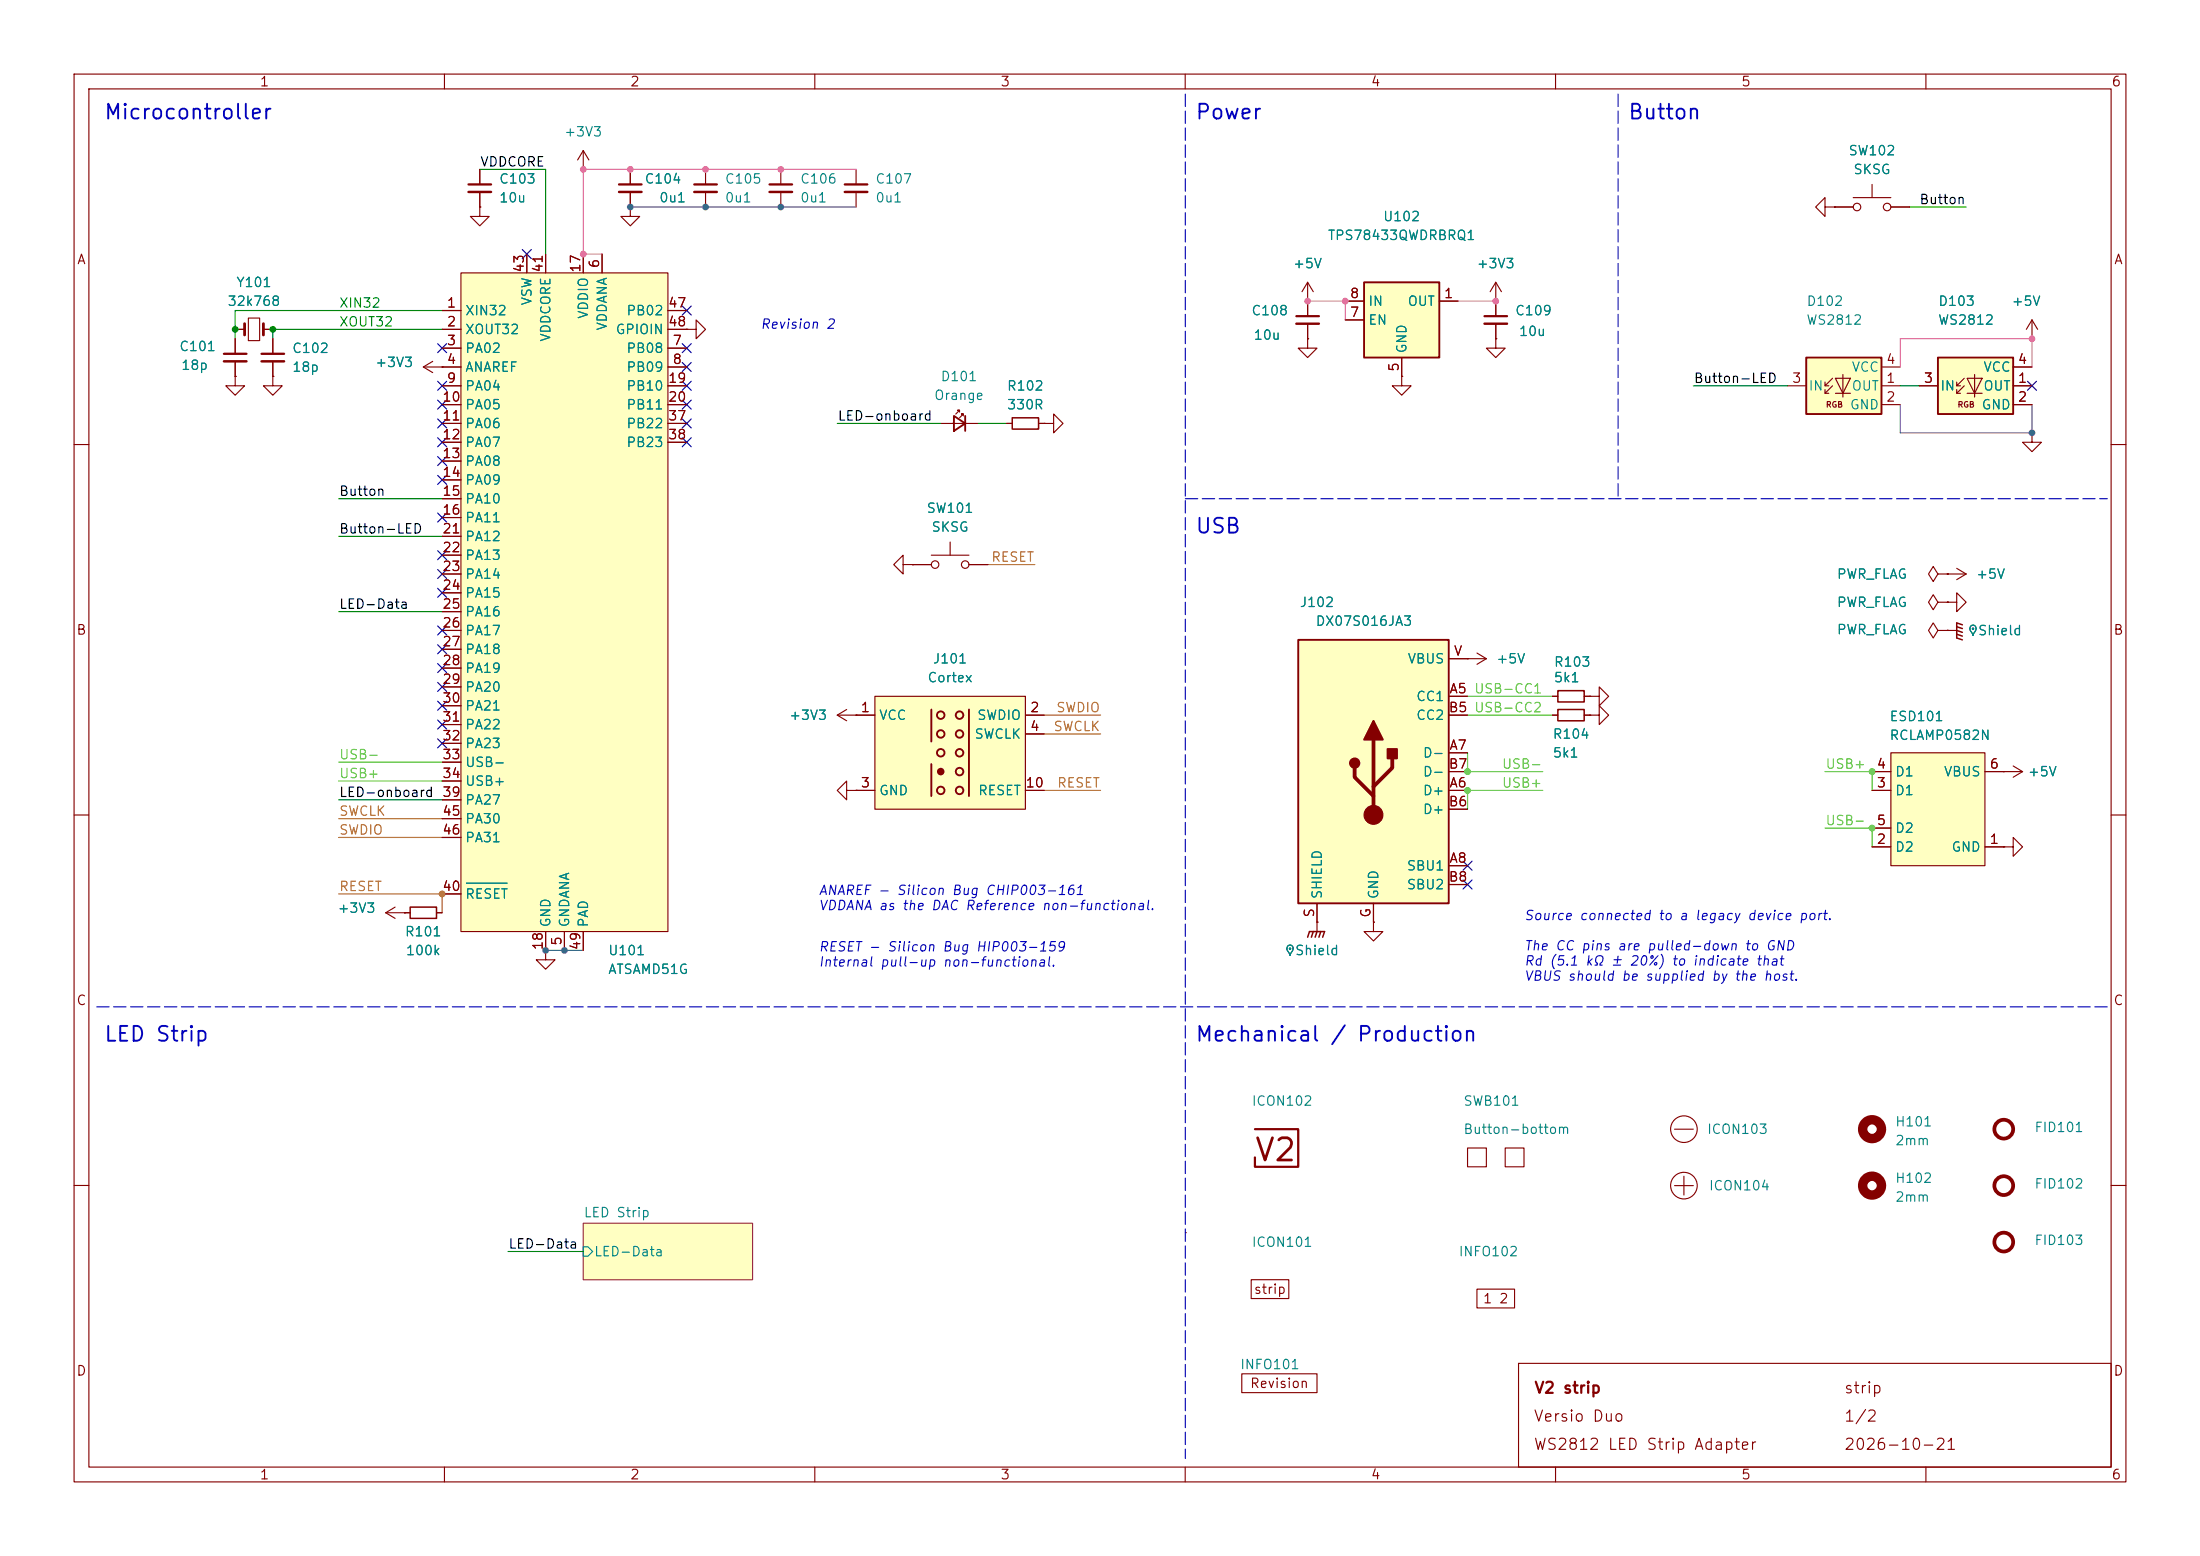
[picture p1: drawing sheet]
<svg xmlns="http://www.w3.org/2000/svg" width="297mm" height="210mm" viewBox="0 0 297 210" stroke-linecap="round" stroke-linejoin="round" font-family="sans-serif">
<g fill="none" stroke="#840000" stroke-width=".15">
<path d="M10 10h277v190h-277zM12 12h273v186h-273zM60 10v2M110 10v2M160 10v2M210 10v2M260 10v2M78.7 22.9h.1M78.7 20.3l-.7 1.3M78.7 20.3l.8 1.3M78.7 20.3v2.6M85.1 27.9v1.3h1.3l-1.3 1.3-1.3-1.3h1.3"/>
<path d="M85.1 27.9h.1M85.1 22.9v2M85.1 25.9v2M95.2 22.9v2M95.2 25.9v2M105.4 22.9v2M105.4 25.9v2M115.6 22.9v2M115.6 25.9v2M36.8 45.7v2.1M36.8 48.8v2M57.1 49.5l1.3 .8"/>
<path d="M57.1 49.5h2.6M58.4 48.8l-1.3 .7M59.7 49.5h.1M92.7 44.5h1.3v-1.3l1.2 1.3-1.2 1.2v-1.2M92.7 44.5h.1M10 60h2M285 60h2M10 110h2M285 110h2M52.1 123.2l1.2 .8M52.1 123.2h3.3M53.3 122.4l-1.2 .8"/>
<path d="M54.6 123.2h.1M58.9 123.2h.8M198.1 154.9h2.6v2.6h-2.6zM203.2 154.9h2.5v2.6h-2.5zM10 160h2M199.4 174h5.1v2.5h-5.1zM285 160h2M60 198v2M110 198v2M160 198v2M205 184h80v14h-80zM210 198v2"/>
<path d="M260 198v2"/>
</g>
<path d="M78.7 165.1h22.9v7.6h-22.9z" fill="#ffffc2" stroke="#ffffc2" stroke-width=".14"/>
<path d="M78.7 165.1h22.9v7.6h-22.9z" fill="none" stroke="#840084" stroke-width=".15"/>
<path d="M78.7 168.3h.7l.6 .6-.6 .6h-.7z" fill="none" stroke="#008484" stroke-width=".15"/>
<path d="M83.6 24.9h3M93.7 24.9h3.1M103.9 24.9h3M114 24.9h3.1M35.3 47.8h3.1" fill="none" stroke="#840000" stroke-width=".3"/>
<path d="M83.6 25.9h3M93.7 25.9h3.1M103.9 25.9h3M114 25.9h3.1M35.3 48.8h3.1" fill="none" stroke="#840000" stroke-width=".33"/>
<path d="M55.4 122.4h3.5v1.6h-3.5z" fill="none" stroke="#840000" stroke-width=".2"/>
<path d="M255.3 101.6h12.7v15.2h-12.7z" fill="#ffffc2"/>
<path d="M252.7 114.3h2.6M252.7 106.7h2.6M252.7 104.1h2.6M252.7 111.8h2.6M255.3 101.6h12.7v15.2h-12.7zM268 114.3h2.5M268 104.1h5M270.5 114.3h1.3v-1.3l1.2 1.3-1.2 1.3v-1.3M270.5 114.3h.1M270.5 104.1h.1M271.8 103.4l1.2 .7M273 104.1l-1.2 .8" fill="none" stroke="#840000" stroke-width=".15"/>
<path d="M175.3 86.4h20.3v35.5h-20.3z" fill="#ffffc2"/>
<path d="M175.3 86.4h20.3v35.5h-20.3z" fill="none" stroke="#840000" stroke-width=".25"/>
<g fill="#840000" stroke="#840000" stroke-width=".25">
<path d="M185.4 97.3l1.3 2.5h-2.6z"/>
<path d="M187.3 101.1h1.3v1.3h-1.3z"/>
<circle cx="182.9" cy="103" r=".63"/>
</g>
<g fill="none" stroke="#840000" stroke-width=".51">
<path d="M185.4 99.8v10.2M182.9 103.6v1.3l2.5 2.5M188 102.4v1.2l-2.6 2.6"/>
<circle cx="270.5" cy="152.4" r="1.27"/>
<circle cx="270.5" cy="160" r="1.27"/>
<circle cx="270.5" cy="167.6" r="1.27"/>
</g>
<circle cx="185.4" cy="110" r="1.27" fill="#840000" stroke="#840000" stroke-width=".15"/>
<g fill="none" stroke="#840000" stroke-width=".15">
<path d="M64.8 22.9v2M64.8 25.9v2M176.5 38.1v4.6M176.5 38.1l-.7 1.3M176.5 38.1l.8 1.3M176.5 45.7v1.3h1.3l-1.3 1.3-1.2-1.3h1.2M176.5 45.7h.1M176.5 40.6h.1M176.5 43.7v2M189.2 50.8v1.3h1.3l-1.3 1.2-1.2-1.2h1.2M189.2 50.8h.1M274.3 45.7h.1"/>
<path d="M274.3 58.4v1.3h1.3l-1.3 1.3-1.3-1.3h1.3M274.3 58.4h.1M274.3 43.2l-.7 1.3M274.3 43.2l.8 1.3M274.3 43.2v2.5M195.6 94h2.5M195.6 96.5h2.5M195.6 88.9h2.5M195.6 106.7h2.5M195.6 101.6h2.5M195.6 116.8h2.5M195.6 109.2h2.5"/>
<path d="M195.6 104.1h2.5M195.6 119.4h2.5M177.8 124.5h.1M177.8 121.9v3.8M185.4 124.5v1.2h1.3l-1.3 1.3-1.3-1.3h1.3M185.4 124.5h.1M185.4 121.9v2.6M226.1 152.4h2.5M227.3 158.8v2.5M226.1 160h2.5"/>
<circle cx="227.3" cy="152.4" r="1.8"/>
<circle cx="227.3" cy="160" r="1.8"/>
</g>
<path d="M173.9 127.7a.49 .49 0 0 1 .7 .1 .49 .49 0 0 1-.2 .7l-.2 .5-.2-.4a.64 .64 0 0 1-.1-.9z" fill="none" stroke="#840000" stroke-width=".14"/>
<circle cx="174.2" cy="128" r=".09" fill="#840000" stroke="#840000" stroke-width=".14"/>
<path d="M176.5 126.5l.3-.8h2l-.2 .8M177.3 125.7l-.3 .8M177.8 125.7l-.3 .8M178.3 125.7l-.2 .8" fill="none" stroke="#840000" stroke-width=".2"/>
<path d="M173.9 127.7a.49 .49 0 0 1 .7 .1 .49 .49 0 0 1-.2 .7l-.2 .5-.2-.4a.64 .64 0 0 1-.1-.9z" fill="none" stroke="#008484" stroke-width=".14"/>
<circle cx="174.2" cy="128" r=".09" fill="#008484" stroke="#008484" stroke-width=".14"/>
<path d="M63.2 24.9h3.1M175 42.7h3.1" fill="none" stroke="#840000" stroke-width=".3"/>
<path d="M63.2 25.9h3.1M175 43.7h3.1" fill="none" stroke="#840000" stroke-width=".33"/>
<g fill="none" stroke="#840000" stroke-width="1.3">
<circle cx="252.7" cy="152.4" r="1.27"/>
<circle cx="252.7" cy="160" r="1.27"/>
</g>
<path d="M184.1 38.1h10.2v10.2h-10.2z" fill="#ffffc2"/>
<path d="M184.1 38.1h10.2v10.2h-10.2z" fill="none" stroke="#840000" stroke-width=".25"/>
<g fill="none" stroke="#840000" stroke-width=".15">
<path d="M181.6 40.6h2.5M181.6 43.2h2.5M189.2 48.3v2.5M194.3 40.6h2.5M261.6 77.5l-.6-1-.7 1 .7 1 .6-1h1.3M262.9 77.5h.1M262.9 77.5h2.5M264.2 76.7l1.2 .8M265.4 77.5l-1.2 .7M261.6 85.1l-.6-1-.7 1 .7 1 .6-1h1.3M262.9 85.1h.1M73.7 128.3v1.2h1.2l-1.2 1.3-1.3-1.3h1.3"/>
<path d="M73.7 128.3h.1M160 166.4h.1M168.9 172.7h5.1v2.6h-5.1zM167.6 185.4h10.2v2.6h-10.2z"/>
</g>
<path d="M169.4 152.4h5.9v5.1h-5.9v-1.3" fill="none" stroke="#840000" stroke-width=".3"/>
<path d="M62.2 36.8h28v88.9h-28z" fill="#ffffc2"/>
<g fill="none" stroke="#840000" stroke-width=".15">
<path d="M62.2 36.8h28v88.9h-28zM71.1 34.3v2.5M73.7 34.3v2.5M78.7 34.3v2.5M81.3 34.3v2.5M59.7 41.9h2.5M59.7 44.5h2.5M59.7 47h2.5M59.7 49.5h2.5M59.7 52.1h2.5M59.7 54.6h2.5M59.7 57.2h2.5"/>
<path d="M59.7 59.7h2.5M90.2 41.9h2.5M90.2 44.5h2.5M90.2 47h2.5M90.2 49.5h2.5M90.2 52.1h2.5M90.2 54.6h2.5M90.2 57.2h2.5M90.2 59.7h2.5M127 57.2h5.1M129.5 55.6v-.2h-.2h.2l-.5 .5M130 56.1v-.2h-.2h.2l-.5 .5"/>
<path d="M135.9 57.2h.8M140.2 57.2h.8M141 57.2h1.2v-1.3l1.3 1.3-1.3 1.2v-1.2M141 57.2h.1M59.7 62.2h2.5M59.7 64.8h2.5M59.7 67.3h2.5M59.7 69.9h2.5M59.7 72.4h2.5M59.7 74.9h2.5M59.7 77.5h2.5M123.2 76.2h2.5"/>
<path d="M125.7 74.9h5.1M128.3 73.2v1.7M130.8 76.2h2.5M59.7 80h2.5M59.7 82.6h2.5M59.7 85.1h2.5M59.7 87.6h2.5M59.7 90.2h2.5M59.7 92.7h2.5M59.7 95.3h2.5M59.7 97.8h2.5M113 96.5l1.3 .8"/>
<path d="M113 96.5h2.6M114.3 95.8l-1.3 .7M115.6 96.5h.1M209.5 94h.8M213.9 94h.7M261.6 81.3l-.6-1-.7 1 .7 1 .6-1h1.3M262.9 81.3h.1M262.9 85.1h.1M262.9 81.3h1.3v-1.3l1.2 1.3-1.2 1.3v-1.3M262.9 85.1h1.3M59.7 100.3h2.5M59.7 102.9h2.5"/>
<path d="M59.7 105.4h2.5M59.7 108h2.5M59.7 110.5h2.5M59.7 113h2.5M114.3 106.7v-1.3l-1.3 1.3 1.3 1.3v-1.3h1.3M115.6 106.7h.1M59.7 120.7h2.5M73.7 125.7v2.6M76.2 125.7v2.6M78.7 125.7v2.6"/>
<circle cx="126.2" cy="76.2" r=".51"/>
<circle cx="130.3" cy="76.2" r=".51"/>
</g>
<path d="M63 119.2h5.5" fill="none" stroke="#008484" stroke-width=".15"/>
<path d="M128.8 56.1l1.5 1.1-1.5 1zM130.3 56.1v2.1" fill="none" stroke="#840000" stroke-width=".25"/>
<path d="M136.7 56.4h3.5v1.5h-3.5zM210.3 93.2h3.6v1.5h-3.6zM264.2 85.6l.7 .3M264.2 85.1l.7 .2M264.2 84.6l.7 .2M264.9 84.3l-.7-.2v2l.7 .3" fill="none" stroke="#840000" stroke-width=".2"/>
<path d="M266.1 84.5a.49 .49 0 0 1 .7 .1 .49 .49 0 0 1-.2 .7l-.2 .5-.2-.4a.64 .64 0 0 1-.1-.9z" fill="none" stroke="#840000" stroke-width=".14"/>
<circle cx="266.4" cy="84.9" r=".09" fill="#840000" stroke="#840000" stroke-width=".14"/>
<path d="M266.1 84.5a.49 .49 0 0 1 .7 .1 .49 .49 0 0 1-.2 .7l-.2 .5-.2-.4a.64 .64 0 0 1-.1-.9z" fill="none" stroke="#008484" stroke-width=".14"/>
<circle cx="266.4" cy="84.9" r=".09" fill="#008484" stroke="#008484" stroke-width=".14"/>
<path d="M118.1 94h20.3v15.2h-20.3z" fill="#ffffc2"/>
<g fill="none" stroke="#840000" stroke-width=".25">
<path d="M125.7 95.8v4.3M125.7 103.1v4.3"/>
<circle cx="127" cy="99.1" r=".51"/>
<circle cx="127" cy="96.5" r=".51"/>
<circle cx="127" cy="101.6" r=".51"/>
</g>
<circle cx="127" cy="104.1" r=".51" fill="#840000"/>
<g fill="none" stroke="#840000" stroke-width=".25">
<path d="M130.8 95.8v11.6"/>
<circle cx="129.5" cy="96.5" r=".51"/>
<circle cx="129.5" cy="99.1" r=".51"/>
<circle cx="127" cy="106.7" r=".51"/>
<circle cx="129.5" cy="104.1" r=".51"/>
<circle cx="129.5" cy="106.7" r=".51"/>
<circle cx="129.5" cy="101.6" r=".51"/>
</g>
<g fill="none" stroke="#840000" stroke-width=".15">
<path d="M201.9 38.1v4.6M201.9 38.1l-.7 1.3M201.9 38.1l.8 1.3M246.4 27.9v-1.2l-1.3 1.2 1.3 1.3v-1.3h1.2M247.6 27.9h.1M247.6 27.9h2.6M250.2 26.7h5.1M252.7 24.9v1.8M255.3 27.9h2.5M31.7 44.5h1.3M33.5 42.9h1.6v3.1h-1.6zM35.6 44.5h1.2"/>
<path d="M201.9 45.7v1.3h1.3l-1.3 1.3-1.2-1.3h1.2M201.9 45.7h.1M201.9 40.6h.1M201.9 43.7v2M121.9 76.2v-1.3l-1.3 1.3 1.3 1.3v-1.3h1.3M123.2 76.2h.1M115.6 96.5h2.5M118.1 94h20.3v15.2h-20.3zM138.4 96.5h2.6M138.4 99.1h2.6M198.1 88.9h.1M198.1 88.9h2.6"/>
<path d="M199.4 88.1l1.3 .8M200.7 88.9l-1.3 .8M209.5 96.5h.8M213.9 96.5h.7M214.6 94h1.3v-1.3l1.3 1.3-1.3 1.3v-1.3M214.6 94h.1M214.6 96.5h1.3v-1.2l1.3 1.2-1.3 1.3v-1.3M214.6 96.5h.1M115.6 106.7h2.5M138.4 106.7h2.6"/>
<circle cx="250.7" cy="27.9" r=".51"/>
<circle cx="254.8" cy="27.9" r=".51"/>
</g>
<path d="M33 43.7v1.5M35.6 43.7v1.5" fill="none" stroke="#840000" stroke-width=".38"/>
<path d="M210.3 95.8h3.6v1.5h-3.6z" fill="none" stroke="#840000" stroke-width=".2"/>
<path d="M200.4 42.7h3.1" fill="none" stroke="#840000" stroke-width=".3"/>
<path d="M200.4 43.7h3.1" fill="none" stroke="#840000" stroke-width=".33"/>
<path d="M243.8 48.3h10.2v7.6h-10.2z" fill="#ffffc2"/>
<path d="M243.8 48.3h10.2v7.6h-10.2z" fill="none" stroke="#840000" stroke-width=".25"/>
<g fill="none" stroke="#840000" stroke-width=".15">
<path d="M64.8 27.9v1.3h1.2l-1.2 1.3-1.3-1.3h1.3M64.8 27.9h.1M31.7 50.8v1.3h1.3l-1.3 1.2-1.2-1.2h1.2M31.7 50.8h.1M31.7 45.7v2.1M31.7 48.8v2M36.8 50.8v1.3h1.3l-1.3 1.2-1.2-1.2h1.2M36.8 50.8h.1M241.3 52.1h2.5M246.4 52.1h.5M246.4 53.1h.5M247.4 51.1l-1 1v-.5"/>
<path d="M247.4 52.1l-1 1v-.5M247.8 51.1h2l-1 2zM247.8 53.1h2M248.8 50.5v3.1M254 52.1h2.5M254 54.6h2.5M254 49.5h2.5"/>
</g>
<path d="M30.2 47.8h3.1" fill="none" stroke="#840000" stroke-width=".3"/>
<path d="M30.2 48.8h3.1" fill="none" stroke="#840000" stroke-width=".33"/>
<path d="M261.6 48.3h10.2v7.6h-10.2z" fill="#ffffc2"/>
<path d="M261.6 48.3h10.2v7.6h-10.2z" fill="none" stroke="#840000" stroke-width=".25"/>
<g fill="none" stroke="#840000" stroke-width=".15">
<path d="M64.8 27.9h.1M64.8 22.9v2M64.8 25.9v2M71.1 34.3v2.5M73.7 34.3v2.5M78.7 34.3v2.5M81.3 34.3v2.5M85.1 27.9h.1M85.1 22.9v2M85.1 25.9v2M247.6 27.9h.1M247.6 27.9h2.6"/>
<path d="M255.3 27.9h2.5M31.7 50.8h.1M31.7 44.5h1.3M31.7 45.7v2.1M31.7 48.8v2M35.6 44.5h1.2M36.8 50.8h.1M36.8 45.7v2.1M36.8 48.8v2M59.7 49.5h.1M59.7 52.1h2.5M59.7 54.6h2.5"/>
<path d="M59.7 49.5h2.5M59.7 41.9h2.5M59.7 44.5h2.5M59.7 47h2.5M59.7 57.2h2.5M59.7 59.7h2.5M90.2 52.1h2.5M90.2 54.6h2.5M90.2 49.5h2.5M90.2 41.9h2.5M90.2 44.5h2.5M90.2 47h2.5"/>
<path d="M90.2 57.2h2.5M90.2 59.7h2.5M92.7 44.5h.1M135.9 57.2h.8M140.2 57.2h.8M141 57.2h.1M176.5 40.6h.1M176.5 45.7h.1M176.5 40.6v2.1M176.5 43.7v2M181.6 40.6h2.5M181.6 43.2h2.5"/>
<path d="M189.2 50.8h.1M189.2 48.3v2.5M194.3 40.6h2.5M201.9 40.6h.1M201.9 45.7h.1M201.9 40.6v2.1M201.9 43.7v2M259.1 52.1h2.5M264.2 52.1h.5M264.2 53.1h.5M265.2 51.1l-1 1v-.5M265.2 52.1l-1 1v-.5"/>
<path d="M265.6 51.1h2l-1 2zM265.6 53.1h2M266.6 50.5v3.1M271.8 52.1h2.5M271.8 54.6h2.5M271.8 49.5h2.5M274.3 45.7h.1M59.7 62.2h2.5M59.7 64.8h2.5M59.7 67.3h2.5M59.7 69.9h2.5M59.7 72.4h2.5"/>
<path d="M59.7 74.9h2.5M59.7 77.5h2.5M123.2 76.2h.1M123.2 76.2h2.5M130.8 76.2h2.5M262.9 77.5h.1M59.7 80h2.5M59.7 82.6h2.5M59.7 85.1h2.5M59.7 87.6h2.5M59.7 90.2h2.5M59.7 92.7h2.5"/>
<path d="M59.7 95.3h2.5M59.7 97.8h2.5M115.6 96.5h.1M115.6 96.5h2.5M138.4 96.5h2.6M138.4 99.1h2.6M195.6 96.5h2.5M195.6 94h2.5M195.6 88.9h2.5M198.1 88.9h.1M209.5 96.5h.8M209.5 94h.8"/>
<path d="M213.9 96.5h.7M213.9 94h.7M214.6 96.5h.1M214.6 94h.1M262.9 81.3h.1M262.9 85.1h.1M59.7 100.3h2.5M59.7 102.9h2.5M59.7 105.4h2.5M59.7 108h2.5M59.7 110.5h2.5M59.7 113h2.5"/>
<path d="M115.6 106.7h.1M115.6 106.7h2.5M138.4 106.7h2.6M195.6 106.7h2.5M195.6 101.6h2.5M195.6 116.8h2.5M195.6 109.2h2.5M195.6 104.1h2.5M195.6 119.4h2.5M252.7 106.7h2.6M252.7 104.1h2.6M252.7 114.3h2.6"/>
<path d="M252.7 111.8h2.6M268 104.1h2.5M268 114.3h2.5M270.5 104.1h.1M270.5 114.3h.1M54.6 123.2h.1M54.6 123.2h.8M58.9 123.2h.8M59.7 120.7h2.5M73.7 128.3h.1M73.7 125.7v2.6M76.2 125.7v2.6"/>
<path d="M78.7 125.7v2.6M177.8 124.5h.1M177.8 121.9v2.6M185.4 124.5h.1M185.4 121.9v2.6"/>
</g>
<path d="M160 12.7v184.2M218.4 12.7v54.6M160 67.3h124.5M284.5 135.9h-271.8" fill="none" stroke="#0000c2" stroke-width=".15" stroke-dasharray="1.7 .6"/>
<path d="M85.1 27.9h30.5M256.5 54.6v3.8h17.8v-3.8M73.7 128.3h5" fill="none" stroke="#676767" stroke-width=".15"/>
<path d="M133.3 76.2h6.4M141 96.5h7.6M141 99.1h7.6M45.7 113h14M45.7 110.5h14M141 106.7h7.6M45.7 120.7h14v2.5" fill="none" stroke="#b27502" stroke-width=".15"/>
<path d="M115.6 22.9h-36.9v11.4h2.6M176.5 40.6h5.1v2.6M196.8 40.6h5.1M256.5 49.5v-3.8h17.8v3.8" fill="none" stroke="#ff5cbb" stroke-width=".15"/>
<path d="M64.8 22.9h8.9v11.4M257.8 27.9h7.6M113 57.2h14M132.1 57.2h3.8M228.6 52.1h12.7M256.5 52.1h2.6M45.7 72.4h14M45.7 67.3h14M45.7 82.6h14M45.7 108h14M68.6 168.9h10.1" fill="none" stroke="#008400" stroke-width=".15"/>
<path d="M198.1 96.5h11.4M198.1 94h11.4M45.7 102.9h14M45.7 105.4h14M198.1 101.6v2.5h10.2M208.3 106.7h-10.2v2.5M246.4 104.1h6.3v2.6M246.4 111.8h6.3v2.5" fill="none" stroke="#51c90f" stroke-width=".15"/>
<path d="M59.7 41.9h-28v3.8M59.7 44.5h-22.9v1.2" fill="none" stroke="#0b8109" stroke-width=".15"/>
<g fill="none" stroke="#000084" stroke-width=".15">
<path d="M70.5 33.7l1.2 1.2M71.7 33.7l-1.2 1.2M59.1 54l1.2 1.2M59.1 51.5l1.2 1.2M59.1 46.4l1.2 1.2M59.1 56.5l1.2 1.3M59.1 59.1l1.2 1.2M60.3 54l-1.2 1.2M60.3 51.5l-1.2 1.2M60.3 46.4l-1.2 1.2M60.3 56.5l-1.2 1.3M60.3 59.1l-1.2 1.2"/>
<path d="M92.1 51.5l1.2 1.2M92.1 59.1l1.2 1.2M92.1 56.5l1.2 1.3M92.1 54l1.2 1.2M92.1 48.9l1.2 1.2M92.1 46.4l1.2 1.2M92.1 41.3l1.2 1.2M93.3 56.5l-1.2 1.3M93.3 51.5l-1.2 1.2M93.3 59.1l-1.2 1.2M93.3 54l-1.2 1.2M93.3 48.9l-1.2 1.2"/>
<path d="M93.3 46.4l-1.2 1.2M93.3 41.3l-1.2 1.2M273.7 51.5l1.2 1.2M274.9 51.5l-1.2 1.2M59.1 61.6l1.2 1.2M59.1 64.2l1.2 1.2M59.1 69.2l1.2 1.3M59.1 74.3l1.2 1.2M59.1 79.4l1.2 1.2M59.1 76.9l1.2 1.2M60.3 79.4l-1.2 1.2M60.3 61.6l-1.2 1.2"/>
<path d="M60.3 64.2l-1.2 1.2M60.3 69.2l-1.2 1.3M60.3 74.3l-1.2 1.2M60.3 76.9l-1.2 1.2M59.1 89.6l1.2 1.2M59.1 97.2l1.2 1.2M59.1 94.6l1.2 1.3M59.1 99.7l1.2 1.2M59.1 92.1l1.2 1.2M59.1 84.5l1.2 1.2M59.1 87l1.2 1.2M60.3 89.6l-1.2 1.2"/>
<path d="M60.3 97.2l-1.2 1.2M60.3 84.5l-1.2 1.2M60.3 94.6l-1.2 1.3M60.3 99.7l-1.2 1.2M60.3 92.1l-1.2 1.2M60.3 87l-1.2 1.2M197.5 118.8l1.2 1.2M197.5 116.2l1.2 1.2M198.7 118.8l-1.2 1.2M198.7 116.2l-1.2 1.2"/>
</g>
<path d="M63 119.2h5.5" fill="none" stroke="#008484" stroke-width=".15"/>
<path d="M266.1 84.5a.49 .49 0 0 1 .7 .1 .49 .49 0 0 1-.2 .7l-.2 .5-.2-.4a.64 .64 0 0 1-.1-.9zM173.9 127.7a.49 .49 0 0 1 .7 .1 .49 .49 0 0 1-.2 .7l-.2 .5-.2-.4a.64 .64 0 0 1-.1-.9z" fill="none" stroke="#008484" stroke-width=".14"/>
<g fill="#008484" stroke="#008484" stroke-width=".14">
<circle cx="266.4" cy="84.9" r=".09"/>
<circle cx="174.2" cy="128" r=".09"/>
</g>
<circle cx="59.7" cy="120.7" r=".46" fill="#b27502"/>
<g fill="#676767">
<circle cx="73.7" cy="128.3" r=".46"/>
<circle cx="76.2" cy="128.3" r=".46"/>
</g>
<g fill="#0b8109">
<circle cx="36.8" cy="44.5" r=".46"/>
<circle cx="31.7" cy="44.5" r=".46"/>
</g>
<circle cx="252.7" cy="104.1" r=".46" fill="#51c90f"/>
<circle cx="274.3" cy="58.4" r=".46" fill="#676767"/>
<g fill="#ff5cbb">
<circle cx="201.9" cy="40.6" r=".46"/>
<circle cx="274.3" cy="45.7" r=".46"/>
</g>
<circle cx="198.1" cy="104.1" r=".46" fill="#51c90f"/>
<g fill="#ff5cbb">
<circle cx="181.6" cy="40.6" r=".46"/>
<circle cx="176.5" cy="40.6" r=".46"/>
</g>
<g fill="#51c90f">
<circle cx="198.1" cy="106.7" r=".46"/>
<circle cx="252.7" cy="111.8" r=".46"/>
</g>
<g fill="#ff5cbb">
<circle cx="78.7" cy="22.9" r=".46"/>
<circle cx="78.7" cy="34.3" r=".46"/>
</g>
<circle cx="85.1" cy="27.9" r=".46" fill="#676767"/>
<g fill="#ff5cbb">
<circle cx="85.1" cy="22.9" r=".46"/>
<circle cx="95.2" cy="22.9" r=".46"/>
</g>
<circle cx="95.2" cy="27.9" r=".46" fill="#676767"/>
<circle cx="105.4" cy="22.9" r=".46" fill="#ff5cbb"/>
<circle cx="105.4" cy="27.9" r=".46" fill="#676767"/>
<text font-size="3" fill="#840000" x="169.2" y="157.5">V2</text>
<g font-size="2" fill="#0000c2">
<text x="13.9" y="16.6">Microcontroller</text>
<text x="161.3" y="16.6">Power</text>
<text x="219.7" y="16.6">Button</text>
<text x="161.3" y="72.5">USB</text>
<text x="13.9" y="141.1">LED Strip</text>
<text x="161.3" y="141.1">Mechanical / Production</text>
</g>
<g font-size="1.5" fill="#840000">
<text x="207" y="188.4">V2 strip</text>
<text x="248.9" y="188.4">strip</text>
<text x="206.9" y="192.3">Versio Duo</text>
<text x="206.9" y="196.1">WS2812 LED Strip Adapter</text>
<text x="248.9" y="196.1">2026-10-21</text>
<text x="248.9" y="192.3">1/2</text>
</g>
<g font-size="1.3" fill="#840000">
<text x="35" y="12">1</text>
<text x="85" y="12">2</text>
<text x="135" y="12">3</text>
<text x="185" y="12">4</text>
<text x="235" y="12">5</text>
<text x="285" y="12">6</text>
<text x="10.3" y="36">A</text>
<text x="285.3" y="36">A</text>
<text x="60.2" y="41.8">1</text>
<text x="71" y="36.9" transform="rotate(-90 71 36.9)">43</text>
<text x="73.6" y="36.9" transform="rotate(-90 73.6 36.9)">41</text>
<text x="78.7" y="36.9" transform="rotate(-90 78.7 36.9)">17</text>
<text x="81.2" y="36.3" transform="rotate(-90 81.2 36.3)">6</text>
<text x="90.1" y="41.8">47</text>
<text x="182.1" y="40.6">8</text>
<text x="194.8" y="40.6">1</text>
<text x="60.2" y="44.4">2</text>
<text x="60.2" y="46.9">3</text>
<text x="90.1" y="44.4">48</text>
<text x="90.7" y="46.9">7</text>
<text x="182.1" y="43.1">7</text>
<text x="60.2" y="49.4">4</text>
<text x="60.2" y="52">9</text>
<text x="90.1" y="52">19</text>
<text x="90.7" y="49.4">8</text>
<text x="189.1" y="50.3" transform="rotate(-90 189.1 50.3)">5</text>
<text x="241.8" y="52">3</text>
<text x="254.5" y="52">1</text>
<text x="254.5" y="49.4">4</text>
<text x="259.6" y="52">3</text>
<text x="272.3" y="52">1</text>
<text x="272.3" y="49.4">4</text>
<text x="59.6" y="54.5">10</text>
<text x="59.6" y="57.1">11</text>
<text x="59.6" y="59.6">12</text>
<text x="90.1" y="54.5">20</text>
<text x="90.1" y="57.1">37</text>
<text x="90.1" y="59.6">38</text>
<text x="254.5" y="54.5">2</text>
<text x="272.3" y="54.5">2</text>
<text x="59.6" y="62.1">13</text>
<text x="59.6" y="64.7">14</text>
<text x="59.6" y="67.2">15</text>
<text x="59.6" y="69.8">16</text>
<text x="59.6" y="72.3">21</text>
<text x="59.6" y="74.8">22</text>
<text x="59.6" y="77.4">23</text>
<text x="59.6" y="79.9">24</text>
<text x="59.6" y="82.5">25</text>
<text x="10.2" y="86">B</text>
<text x="59.6" y="85">26</text>
<text x="59.6" y="87.5">27</text>
<text x="196.2" y="88.8">V</text>
<text x="285.2" y="86">B</text>
<text x="59.6" y="90.1">28</text>
<text x="59.6" y="92.6">29</text>
<text x="59.6" y="95.2">30</text>
<text x="195.6" y="93.9">A5 USB-CC1</text>
<text x="195.6" y="93.9">A5</text>
<text x="59.6" y="97.7">31</text>
<text x="59.6" y="100.2">32</text>
<text x="116.1" y="96.4">1</text>
<text x="139" y="96.4">2</text>
<text x="139" y="99">4</text>
<text x="195.5" y="96.4">B5 USB-CC2</text>
<text x="195.5" y="96.4">B5</text>
<text x="195.6" y="101.5">A7</text>
<text x="59.6" y="102.8">33</text>
<text x="59.6" y="105.3">34</text>
<text x="59.6" y="107.9">39</text>
<text x="116.1" y="106.6">3</text>
<text x="138.4" y="106.6">10</text>
<text x="195.5" y="104.1">B7</text>
<text x="195.6" y="106.6">A6</text>
<text x="253.3" y="106.6">3</text>
<text x="253.3" y="104.1">4</text>
<text x="268.5" y="104.1">6</text>
<text x="59.6" y="110.4">45</text>
<text x="59.6" y="112.9">46</text>
<text x="195.5" y="109.1">B6</text>
<text x="253.3" y="111.7">5</text>
<text x="195.5" y="119.3">B8</text>
<text x="195.6" y="116.8">A8</text>
<text x="253.3" y="114.2">2</text>
<text x="268.5" y="114.2">1</text>
<text x="59.6" y="120.6">40</text>
<text x="177.7" y="123.9" transform="rotate(-90 177.7 123.9)">S</text>
<text x="185.3" y="124" transform="rotate(-90 185.3 124)">G</text>
<text x="73.6" y="128.3" transform="rotate(-90 73.6 128.3)">18</text>
<text x="76.1" y="127.7" transform="rotate(-90 76.1 127.7)">5</text>
<text x="78.7" y="128.3" transform="rotate(-90 78.7 128.3)">49</text>
<text x="10.2" y="136">C</text>
<text x="285.2" y="136">C</text>
<text x="169.2" y="175">strip</text>
<text x="200.1" y="176.2">1 2</text>
<text x="10.2" y="186">D</text>
<text x="285.2" y="186">D</text>
<text x="168.7" y="187.7">Revision</text>
<text x="35" y="200">1</text>
<text x="85" y="200">2</text>
<text x="135" y="200">3</text>
<text x="185" y="200">4</text>
<text x="235" y="200">5</text>
<text x="285" y="200">6</text>
</g>
<g font-size="1.3">
<text x="64.7" y="22.8">VDDCORE</text>
<text x="259" y="27.9">Button</text>
<text x="228.6" y="52">Button-LED</text>
<text x="113" y="57.1">LED-onboard</text>
<text x="45.7" y="67.2">Button</text>
<text x="45.7" y="72.3">Button-LED</text>
<text x="45.7" y="82.5">LED-Data</text>
<text x="45.7" y="107.9">LED-onboard</text>
<text x="68.6" y="168.8">LED-Data</text>
</g>
<g font-size="1.3" fill="#008484">
<text x="76.1" y="18.7">+3V3</text>
<text x="249.5" y="21.3">SW102</text>
<text x="250.1" y="23.8">SKSG</text>
<text x="67.3" y="25.1">C103</text>
<text x="67.3" y="27.6">10u</text>
<text x="86.9" y="25.1">C104</text>
<text x="88.9" y="27.6">0u1</text>
<text x="97.8" y="25.1">C105</text>
<text x="97.8" y="27.6">0u1</text>
<text x="107.9" y="25.1">C106</text>
<text x="107.9" y="27.6">0u1</text>
<text x="118.1" y="25.1">C107</text>
<text x="118.1" y="27.6">0u1</text>
<text x="179.2" y="32.7">TPS78433QWDRBRQ1</text>
<text x="186.6" y="30.2">U102</text>
<text x="30.6" y="41.6">32k768</text>
<text x="31.8" y="39.1">Y101</text>
<text x="72.1" y="41.3" transform="rotate(-90 72.1 41.3)">VSW</text>
<text x="174.5" y="36.5">+5V</text>
<text x="184.6" y="41.6">IN</text>
<text x="189.9" y="41.6">OUT</text>
<text x="199.3" y="36.5">+3V3</text>
<text x="243.8" y="41.6">D102</text>
<text x="261.6" y="41.6">D103</text>
<text x="271.5" y="41.6">+5V</text>
<text x="24.1" y="47.7">C101</text>
<text x="39.4" y="48">C102</text>
<text x="62.7" y="42.9">XIN32</text>
<text x="62.7" y="45.4">XOUT32</text>
<text x="62.7" y="48">PA02</text>
<text x="74.6" y="46.2" transform="rotate(-90 74.6 46.2)">VDDCORE</text>
<text x="79.7" y="43.1" transform="rotate(-90 79.7 43.1)">VDDIO</text>
<text x="82.2" y="44.7" transform="rotate(-90 82.2 44.7)">VDDANA</text>
<text x="83" y="45.4">GPIOIN</text>
<text x="84.5" y="48">PB08</text>
<text x="84.5" y="42.9">PB02</text>
<text x="168.9" y="42.9">C108</text>
<text x="169.1" y="46.2">10u</text>
<text x="184.6" y="44.1">EN</text>
<text x="190.2" y="47.8" transform="rotate(-90 190.2 47.8)">GND</text>
<text x="204.5" y="42.9">C109</text>
<text x="205" y="45.7">10u</text>
<text x="243.8" y="44.1">WS2812</text>
<text x="261.6" y="44.1">WS2812</text>
<text x="24.4" y="50.2">18p</text>
<text x="39.4" y="50.5">18p</text>
<text x="50.6" y="49.9">+3V3</text>
<text x="62.7" y="50.5">ANAREF</text>
<text x="62.7" y="53">PA04</text>
<text x="84.5" y="50.5">PB09</text>
<text x="84.5" y="53">PB10</text>
<text x="126.9" y="51.8">D101</text>
<text x="135.9" y="53">R102</text>
<text x="244.1" y="53">IN</text>
<text x="249.9" y="53">OUT</text>
<text x="249.9" y="50.5">VCC</text>
<text x="261.8" y="53">IN</text>
<text x="267.7" y="53">OUT</text>
<text x="267.7" y="50.5">VCC</text>
<text x="62.7" y="55.6">PA05</text>
<text x="62.7" y="58.1">PA06</text>
<text x="84.5" y="55.6">PB11</text>
<text x="84.5" y="58.1">PB22</text>
<text x="126" y="54.3">Orange</text>
<text x="135.9" y="55.6">330R</text>
<text x="249.6" y="55.6">GND</text>
<text x="267.4" y="55.6">GND</text>
<text x="62.7" y="60.7">PA07</text>
<text x="62.7" y="63.2">PA08</text>
<text x="62.7" y="65.7">PA09</text>
<text x="84.5" y="60.7">PB23</text>
<text x="62.7" y="68.3">PA10</text>
<text x="62.7" y="70.8">PA11</text>
<text x="125" y="69.5">SW101</text>
<text x="62.7" y="73.4">PA12</text>
<text x="62.7" y="75.9">PA13</text>
<text x="125.7" y="72.1">SKSG</text>
<text x="62.7" y="78.4">PA14</text>
<text x="62.7" y="81">PA15</text>
<text x="62.7" y="83.5">PA16</text>
<text x="175.4" y="82.2">J102</text>
<text x="247.9" y="78.4">PWR_FLAG</text>
<text x="247.9" y="82.2">PWR_FLAG</text>
<text x="266.7" y="78.4">+5V</text>
<text x="62.7" y="86.1">PA17</text>
<text x="62.7" y="88.6">PA18</text>
<text x="125.8" y="89.9">J101</text>
<text x="177.5" y="84.8">DX07S016JA3</text>
<text x="189.9" y="89.9">VBUS</text>
<text x="201.9" y="89.9">+5V</text>
<text x="247.9" y="85.9">PWR_FLAG</text>
<text x="266.9" y="86.1">Shield</text>
<text x="62.7" y="91.1">PA19</text>
<text x="62.7" y="93.7">PA20</text>
<text x="125.1" y="92.4">Cortex</text>
<text x="191.1" y="94.9">CC1</text>
<text x="209.7" y="92.4">5k1</text>
<text x="209.7" y="90.3">R103</text>
<text x="62.7" y="96.2">PA21</text>
<text x="62.7" y="98.8">PA22</text>
<text x="62.7" y="101.3">PA23</text>
<text x="106.4" y="97.5">+3V3</text>
<text x="118.6" y="97.5">VCC</text>
<text x="131.5" y="100">SWCLK</text>
<text x="131.8" y="97.5">SWDIO</text>
<text x="191.1" y="97.5">CC2</text>
<text x="209.5" y="100">R104</text>
<text x="255" y="97.6">ESD101</text>
<text x="255" y="100.2">RCLAMP0582N</text>
<text x="62.7" y="103.8">USB-</text>
<text x="62.7" y="106.4">USB+</text>
<text x="118.6" y="107.6">GND</text>
<text x="131.9" y="107.6">RESET</text>
<text x="192" y="107.6">D+</text>
<text x="192" y="102.6">D-</text>
<text x="192" y="105.1">D-</text>
<text x="209.5" y="102.6">5k1</text>
<text x="255.8" y="107.6">D1</text>
<text x="255.8" y="105.1">D1</text>
<text x="262.3" y="105.1">VBUS</text>
<text x="273.7" y="105.1">+5V</text>
<text x="62.7" y="108.9">PA27</text>
<text x="62.7" y="111.5">PA30</text>
<text x="62.7" y="114">PA31</text>
<text x="192" y="110.2">D+</text>
<text x="255.8" y="112.7">D2</text>
<text x="189.8" y="117.8">SBU1</text>
<text x="255.8" y="115.3">D2</text>
<text x="263.4" y="115.3">GND</text>
<text x="45.5" y="123.5">+3V3</text>
<text x="62.7" y="121.6">RESET</text>
<text x="74.6" y="125.2" transform="rotate(-90 74.6 125.2)">GND</text>
<text x="77.2" y="125.2" transform="rotate(-90 77.2 125.2)">GNDANA</text>
<text x="79.7" y="125.2" transform="rotate(-90 79.7 125.2)">PAD</text>
<text x="178.8" y="121.4" transform="rotate(-90 178.8 121.4)">SHIELD</text>
<text x="186.4" y="121.4" transform="rotate(-90 186.4 121.4)">GND</text>
<text x="189.8" y="120.3">SBU2</text>
<text x="54.6" y="126.7">R101</text>
<text x="54.7" y="129.2">100k</text>
<text x="82" y="129.2">U101</text>
<text x="82" y="131.8">ATSAMD51G</text>
<text x="174.7" y="129.2">Shield</text>
<text x="168.9" y="149.6">ICON102</text>
<text x="197.5" y="149.6">SWB101</text>
<text x="197.5" y="153.4">Button-bottom</text>
<text x="230.4" y="153.4">ICON103</text>
<text x="255.8" y="152.3">H101</text>
<text x="255.8" y="154.9">2mm</text>
<text x="274.6" y="153.1">FID101</text>
<text x="230.6" y="161">ICON104</text>
<text x="255.8" y="160">H102</text>
<text x="274.6" y="160.7">FID102</text>
<text x="78.7" y="164.6">LED Strip</text>
<text x="255.8" y="162.5">2mm</text>
<text x="80.1" y="169.9">LED-Data</text>
<text x="168.9" y="168.6">ICON101</text>
<text x="196.8" y="169.9">INFO102</text>
<text x="274.6" y="168.3">FID103</text>
<text x="167.3" y="185.1">INFO101</text>
</g>
<g font-size="1.3" fill="#0b8109">
<text x="45.7" y="41.8">XIN32</text>
<text x="45.7" y="44.4">XOUT32</text>
</g>
<g font-size="1.3" fill="#0000c2">
<text x="102.6" y="44.7">Revision 2</text>
<text x="110.4" y="121.1">ANAREF - ﻿Silicon Bug CHIP003-161</text>
<text x="110.4" y="123.2">VDDANA as the DAC Reference non-functional.</text>
<text x="205.7" y="124.5">﻿Source connected to a legacy device port.</text>
<text x="110.4" y="128.7">RESET - ﻿Silicon Bug HIP003-159</text>
<text x="110.4" y="130.8">Internal pull-up non-functional.</text>
<text x="205.7" y="128.6">The CC pins are pulled-down to GND</text>
<text x="205.7" y="130.6">Rd (5.1 kΩ ± 20%) to indicate that</text>
<text x="205.7" y="132.7">VBUS should be supplied by the host.</text>
</g>
<g font-size="1.3" fill="#b27502">
<text x="133.7" y="76.1">RESET</text>
<text x="142.1" y="99">SWCLK</text>
<text x="142.5" y="96.5">SWDIO</text>
<text x="142.6" y="106.6">RESET</text>
<text x="45.7" y="110.4">SWCLK</text>
<text x="45.7" y="113">SWDIO</text>
<text x="45.7" y="120.6">RESET</text>
</g>
<g font-size="1.3" fill="#51c90f">
<text x="45.7" y="105.3">USB+</text>
<text x="45.7" y="102.8">USB-</text>
<text x="202.7" y="104.1">USB-</text>
<text x="202.7" y="106.6">USB+</text>
<text x="246.4" y="104.1">USB+</text>
<text x="246.4" y="111.7">USB-</text>
</g>
<g font-size=".8" fill="#840000">
<text x="246.4" y="55.2">RGB</text>
<text x="264.2" y="55.2">RGB</text>
</g>
</svg>
